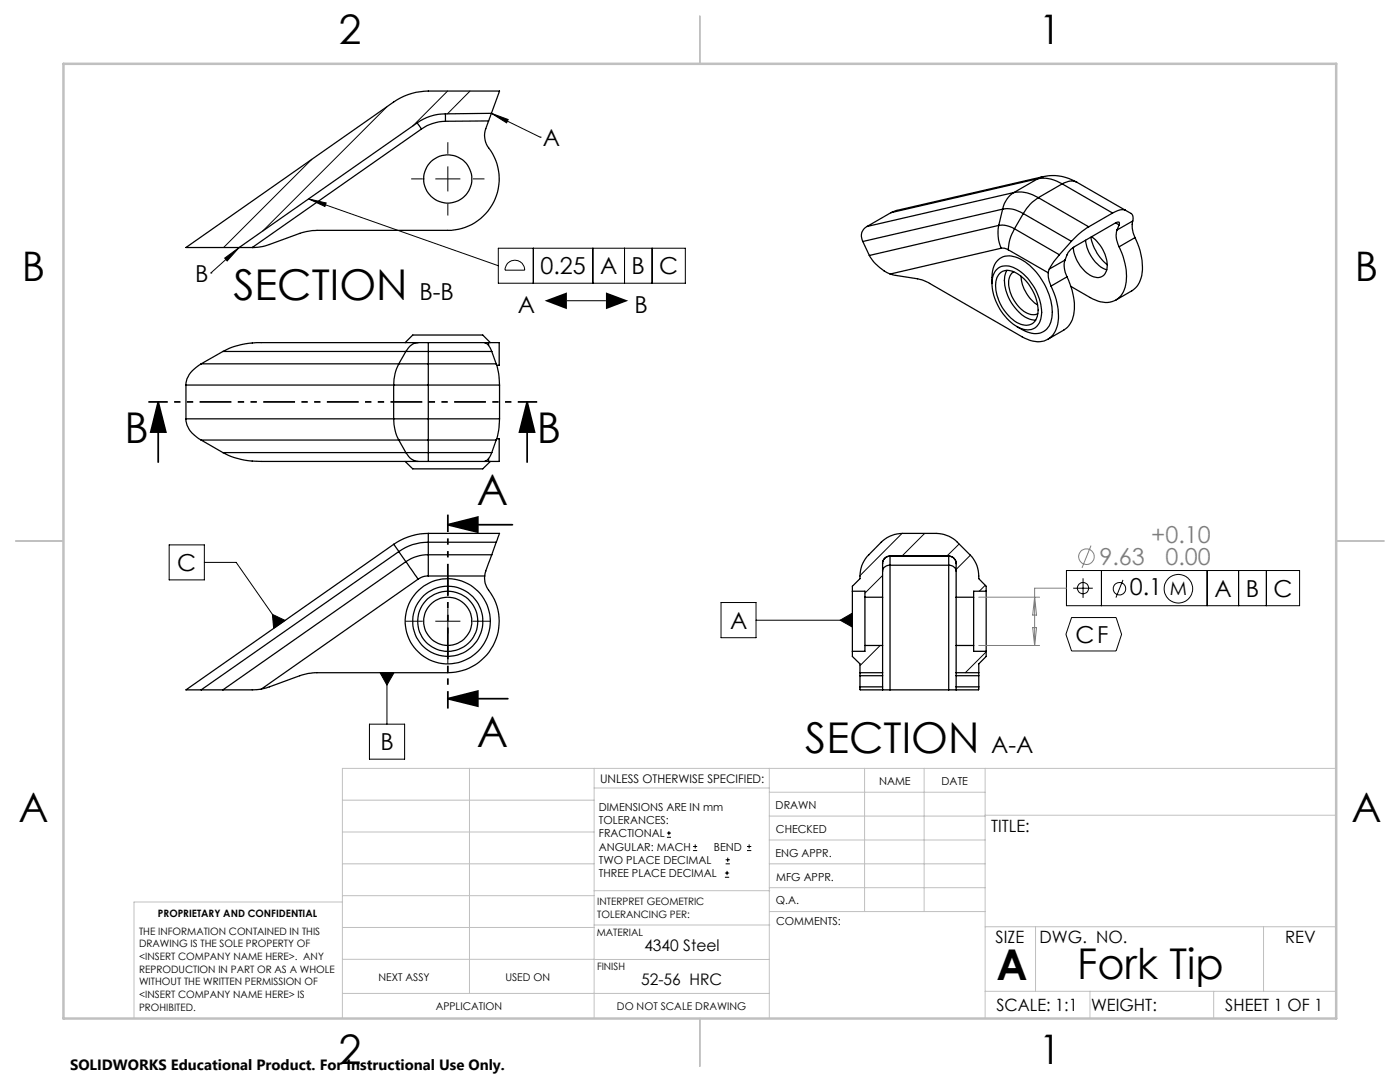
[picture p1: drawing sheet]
<svg xmlns="http://www.w3.org/2000/svg" width="279mm" height="216mm" viewBox="0 0 279 216" stroke-linecap="round" stroke-linejoin="round" font-family="sans-serif">
<g fill="none" stroke="#000" stroke-width=".25">
<path d="M83.3 24.5l.8 1.3M83.3 24.5l-35.6 24.9M84.1 25.8l-33.8 23.6M88.9 22.7a9.7 9.7 0 0 0-5.6 1.8M88.9 22.7v1.5M88.9 24.2a8.8 8.8 0 0 0-4.8 1.6M97.5 24.1a6.1 6.1 0 0 0-.8 3.3l.3 1.3a11.8 11.8 0 0 1 2.6 6.8 10.3 10.3 0 0 1-10.2 10.5h-27l-2.1 .4-6.5 2.4a9.5 9.5 0 0 1-3.5 .6M97.5 24.1l-8.6 .1M98.1 22.6l1.6-4.4h-14.2a12.3 12.3 0 0 0-6.9 2.2l-41.5 29h10.6M98.1 22.6l-.6 1.5M98.1 22.6l-9.2 .1M202.4 38.4a6.8 6.8 0 0 1 4.8 1"/>
<path d="M202.4 38.4a5.1 5.1 0 0 0-2.3 3.3M202.4 38.4l-29.4 6.8M207.1 35.7a6.8 6.8 0 0 1 4.9 1M207.1 35.7l-4.7 2.7M207.1 35.7l-29.3 6.7M207.2 39.4a8.5 8.5 0 0 0-3 3.2M207.2 39.4l10.1 5.9M208.2 35.2a9.2 9.2 0 0 1 6.8 1.2M208.2 35.2l-29.2 6.8-1.2 .4M208.2 35.2l-1.1 .5M212 36.7l10 5.8M212 36.7l-4.8 2.7"/>
<path d="M215 36.4a2.94 2.94 0 0 0-3 .3M215 36.4l9.6 5.5M47.7 49.4h2.6M50.3 49.4h.1M172.2 48.2l1.3 2.8M173 45.2a2.11 2.11 0 0 0-.8 3M173.5 51a8.9 8.9 0 0 0 4.2 3.7M177.7 54.7l5.4 .9 2.1 .8 18.8 10.8a5.3 5.3 0 0 0 5.1 .5 5.5 5.5 0 0 0 2.1-5.4 13.6 13.6 0 0 0-1.4-5.2M177.8 42.4l-4.8 2.8M198 56.6a6.2 6.2 0 0 1 1-4.5 3.7 3.7 0 0 1 4.6-.4 12.9 12.9 0 0 1 6.3 11.6 3.4 3.4 0 0 1-4.9 3l-2.1-1.1M198.7 54a3.2 3.2 0 0 1 4.3-.2 10.5 10.5 0 0 1 4.8 9.4 2.8 2.8 0 0 1-4.4 2.2 10.5 10.5 0 0 1-5.3-10zM199.3 45a4.7 4.7 0 0 1 3.2 .6"/>
<path d="M199.3 45a7.6 7.6 0 0 0 .5 4.5M199.3 45l-25.8 6M199.5 54.5a2.82 2.82 0 0 1 3.8 .3 9 9 0 0 1 3.8 7.9 2.4 2.4 0 0 1-3.8 1.8 8.9 8.9 0 0 1-4.5-8.4l.2-.7zM199.8 49.5h.7l.7 .3M199.8 49.5l-22.1 5.2M200.1 41.7a5.6 5.6 0 0 1 4.1 .9M200.1 41.7l-.8 3.3M200.1 41.7l-27.9 6.5M200.9 53.9a6.9 6.9 0 0 0 1.2 7 6 6 0 0 0 4.6 3M201.2 49.8l8 4.6M202.3 54.2a2.96 2.96 0 0 0-.8 3.5 6.4 6.4 0 0 0 4.6 5.1l1-.2M202.5 45.6a8.6 8.6 0 0 0-1.3 4.2"/>
<path d="M202.5 45.6l8.9 5.2M203.8 55.1a7.7 7.7 0 0 0 3.3 5.8M204.2 42.6l9.6 5.6M204.2 42.6l-1.7 3M209.2 54.4a5.7 5.7 0 0 0 .6 2.7M209.4 53.7l-.2 .7M211.4 50.8l-1.1 1.5-.9 1.4M212.5 51.9a4.6 4.6 0 0 0 .4 3.3M212.5 51.9l-3.1 1.8M212.9 55.2a11.5 11.5 0 0 1 1.1 8.6l-.7 1.2-.6 .6-3.6 2.1M212.9 55.2l-3.1 1.9M213.8 48.2l-2.4 2.6"/>
<path d="M216.6 47.9a7.2 7.2 0 0 0 4.3 5.9M217.3 45.3a15.7 15.7 0 0 0-3.5 2.9M217.7 47.3a9.9 9.9 0 0 0 3.3 5.5M217.8 47.2a7.3 7.3 0 0 1 3.1 6.5 1.95 1.95 0 0 1-3 1.4 7.6 7.6 0 0 1-3.7-5.7M222 42.5l-4.7 2.8M222.6 44.5l.7 .4M222.9 45.9a4.4 4.4 0 0 0 .4 3.3M223.3 44.9v-.6l-.6 .1-8.3 4.8a3.7 3.7 0 0 0-1.5 1.7l-.4 1M223.3 49.2a11 11 0 0 1 .9 9 4 4 0 0 1-5.6 1.7l-4.9-2.7M223.3 44.9l-.4 1M224.6 41.9a2.9 2.9 0 0 0-2.6 .6M224.6 41.9l1.3 .8 .2 .4v1"/>
<path d="M226.1 44.1a5 5 0 0 0 .4 3.3M226.1 44.1l-3.2 1.8M226.5 47.4a11.2 11.2 0 0 1 1 8.6l-.6 1.2-.7 .6-3.5 2.1M226.5 47.4l-3.2 1.8M37.1 76.8h41.5M37.1 76.8v6.8M40.1 72.6a5.2 5.2 0 0 0-3 4.2M40.1 72.6h39.5M44.5 70.1h36.5M44.5 70.1l-4.4 2.5M78.6 76.8h6.9M78.6 76.8v6.8"/>
<path d="M79.6 72.6h5.9M79.6 72.6a9.1 9.1 0 0 0-1 4.2M80.9 68.4l1.5-1.5h13.9l1.6 1.5M81 70.1h4.5M81 70.1l-1.4 2.5M83.4 68.4h2.1M83.4 68.4a3 3 0 0 0-2.4 1.7M83.4 68.4h-31.3a15.4 15.4 0 0 0-7.6 1.7M85.5 72.6v4.2M85.5 68.4v1.7M85.5 70.1v2.5M85.5 76.8v6.8"/>
<path d="M85.5 76.8h14.2M85.5 72.6h13.5M85.5 70.1h12.6M85.5 68.4h11.2M96.7 68.4a2.32 2.32 0 0 1 1.4 1.7M96.7 68.4h.8M97.5 68.4h2.1v4.5h-.5M97.5 68.4v.5M98.1 70.1l.9 2.5M99 72.6a12.5 12.5 0 0 1 .7 4.2M99.7 76.8v6.8M37.1 83.6a4.9 4.9 0 0 0 3 4.2"/>
<path d="M37.1 83.6h41.5M40.1 87.8h39.5M40.1 87.8l4.4 2.5M44.5 90.3a15.6 15.6 0 0 0 7.6 1.8h31.3M44.5 90.3h36.5M78.6 83.6h6.9M78.6 83.6a9.1 9.1 0 0 0 1 4.2M79.6 87.8h5.9M79.6 87.8l1.4 2.5M80.9 92.1l1.5 1.5h13.9l1.6-1.5M81 90.3h4.5M81 90.3a3 3 0 0 0 2.4 1.8"/>
<path d="M83.4 92.1h2.1M85.5 83.6v4.2M85.5 90.3v1.8M85.5 87.8v2.5M85.5 83.6h14.2M85.5 87.8h13.5M85.5 90.3h12.6M85.5 92.1h11.2M96.7 92.1h.8M97.5 91.5v.6M98.1 90.3a2.55 2.55 0 0 1-1.4 1.8M99 87.8l-.9 2.5"/>
<path d="M99.1 87.6h.5v4.5h-2.1M99.7 83.6a12.5 12.5 0 0 1-.7 4.2M78.6 108.6l1 1.5M78.6 108.6l-41.5 29.1h3M79.6 110.1l-39.5 27.6M79.6 110.1l1.4 2M81 112.1l2.4 3.5M81 112.1l-36.5 25.6M83.4 115.6l-31.3 21.9M85.5 114.9a3.3 3.3 0 0 0-2.1 .7M85.5 110.7a7.9 7.9 0 0 0-4.5 1.4M85.5 110.7v4.2"/>
<path d="M85.5 108.2a9.8 9.8 0 0 0-5.9 1.9M85.5 106.4a12.3 12.3 0 0 0-6.9 2.2M85.5 106.4v1.8M85.5 106.4h14.2l-.7 1.8M85.5 114.9h11.2M85.5 110.7h12.6M85.5 108.2h13.5M85.5 108.2v2.5M96.7 114.9a4.2 4.2 0 0 0 1.2 3.5 10.2 10.2 0 0 1-8.5 15.8h-26.1a9.5 9.5 0 0 0-3.5 .6l-6.6 2.5-1.1 .2M98.1 110.7l-1.2 3.2-.2 1M99 108.2l-.9 2.5M170.1 118v-1l1.5-1.5a6 6 0 0 1 1.8-4.8l2.5-2.5a6.1 6.1 0 0 1 4.2-1.8h6.7a6.3 6.3 0 0 1 4.3 1.8l2.5 2.5a6 6 0 0 1 1.7 4.8l1.5 1.5v1"/>
<path d="M170.1 118v12M170.1 118h2.5v1.2M172.6 119.2v9.6M172.6 119.2h3.5M176.1 119.2v9.6M177.6 110.9a1.49 1.49 0 0 0-1.5 1.6v6.7M177.6 111v1.8M177.6 112.8a1.38 1.38 0 0 0-1.5 1.2M177.6 110.9h11.7M177.6 110.9v.1M177.6 112.8v24.9M177.6 112.8h11.7"/>
<path d="M189.3 110.9a1.49 1.49 0 0 1 1.5 1.6v6.7M189.3 111v1.8M189.3 112.8a1.38 1.38 0 0 1 1.5 1.2M189.3 110.9v.1M189.3 112.8v24.9M190.8 119.2v9.6M190.8 119.2h3.5M194.3 119.2v9.6M196.8 118v12M196.8 118h-2.5v1.2M40.1 137.7h4.4M52.1 137.5l-1.8 .2h-5.8"/>
<path d="M170.1 130v1l1.5 1.5v1.7M171.6 137.1l.1 .6h4.4M171.6 134.2v.6M171.6 134.2h4.5M171.6 134.8v2.3M171.6 134.8h4.5M171.6 137.1h4.5M172.6 128.8h3.5M172.6 128.8v1.2h-2.5M176.1 137.7h1.5M176.1 134.2v.6M176.1 137.1v.6"/>
<path d="M176.1 128.8v5.4M176.1 134.8v2.3M177.6 137.7h11.7M189.3 137.7h1.5M190.8 134.2v.6M190.8 137.1v.6M190.8 134.2h4.5M190.8 128.8h3.5M190.8 128.8v5.4M190.8 134.8v2.3M190.8 134.8h4.5M190.8 137.1h4.5"/>
<path d="M194.3 128.8v1.2h2.5M195.3 137.1v.6h-4.5M195.3 134.2v.6M195.3 134.8v2.3M196.8 130v1l-1.5 1.5v1.7"/>
<circle cx="89.4" cy="35.7" r="4.8"/>
<circle cx="89.4" cy="124" r="4.8"/>
<circle cx="89.4" cy="124" r="7"/>
<circle cx="89.4" cy="124" r="6"/>
<circle cx="89.4" cy="124" r="8.5"/>
</g>
<g fill="none" stroke="#000" stroke-width=".2">
<path d="M89.3 18.2l-6.9 7M93.8 18.2l-4.5 4.5M61.6 39.7l3.5 .8-.3 .7zM61.6 39.7l37.8 13.3M62.2 31.8l-17.6 17.6M77.2 21.3l-24.8 24.8M98.1 22.6l3.3 1.2-.3 .7zM98.1 22.6l9.7 4.8M107.8 27.4h.1M42.1 54.5h.1M44.8 51.5l2.9-2.1-2.4 2.7zM47.7 49.4l-5.6 5.1"/>
<path d="M99.4 49.5h37.4v7h-37.4zM101.2 52.6a1.96 1.96 0 0 1 2.2-.6 1.96 1.96 0 0 1 1.3 1.9h-3.9v-.4zM106.4 49.5v7M118.3 49.5v7M124.6 49.5v7M130.1 49.5v7M113.1 60h7.8M33.8 108.7h7v7h-7zM40.8 112.2h6.3l8.7 12.4M176.1 114.8l-3.5 3.6M180 106.4l-8.4 8.5M184.5 106.4l-4.5 4.5"/>
<path d="M191.4 108.5l-2.4 2.4M193.7 110.8l-2.9 2.8M194.3 119.1v.1M196.6 116.8l-1.2 1.2M212.8 113.8h46.6v7.1h-46.6zM214.2 117.4h3.9M216.1 115.4v3.9M219.8 113.8v7.1M224.1 115.7l-1.4 3.5M240.9 113.8v7.1M247.2 113.8v7.1M252.7 113.8v7.1"/>
<path d="M54.4 122.6l2.5 1.2-2.3 1.6zM75.8 134.2h2.8l-1.4 2.5zM77.2 134.2v10.3M143.9 120.2h7v7h-7zM150.9 123.8h19.2M167.7 123.8l2.4-1.5v2.8zM175.6 128.8l-4 4M196.8 130.1l-4.1 4.1M213.9 123.2h8.8l1.1 3.4-1.1 3.3h-8.8l-1.2-3.3zM73.7 144.5h7.1v7h-7.1zM133.1 167.1h.8M133.1 166.2h.8"/>
<path d="M133.5 165.8v.9M138.3 169.7h.8M138.3 168.9h.8M138.7 168.5v.8M144.7 175h.8M144.7 174.2h.8M144.8 172.4h.9M144.8 171.6h.9M145.1 173.8v.8M145.2 171.1v.9M149.1 169.7h.8M149.1 168.9h.8"/>
<path d="M149.5 168.5v.8"/>
<circle cx="216.1" cy="117.3" r="1.13"/>
<circle cx="223.4" cy="117.5" r="1.24"/>
<circle cx="235.2" cy="117.5" r="2.85"/>
</g>
<path d="M31.6 80.2l1.5 6h-3zM31.6 80.2v12M105.2 80.2l1.5 6h-3zM105.2 80.2v12M89.4 104.7l6-1.5v3zM89.4 104.7h12.9M89.4 139.4l6-1.5v3zM89.4 139.4h12" fill="none" stroke="#000" stroke-width=".35"/>
<g fill="none" stroke="#c0c0c0" stroke-width=".2">
<path d="M68.3 159.7h50.3M93.7 153.3v44.9M118.6 153.3v49.9M118.6 157.2h34.9M153.5 153.3v49.9M153.5 158.1h43.1M172.5 153.3v28.6M184.4 153.3v28.6M196.6 153.3v49.9M266.7 153.3h-198.4v49.9M68.3 178.7h50.3M68.3 172.4h50.3"/>
<path d="M68.3 166h50.3M68.3 180h-41.6v23.2M118.6 177.7h35M153.5 167.6h43.1M153.5 162.8h43.1M153.5 172.4h43.1M153.5 177.1h43.1M196.6 162.7h70.1M68.3 198.2h85.2M68.3 191.4l85.2 .1M68.3 185.1h50.3M118.6 184.6h35"/>
<path d="M153.6 181.9h43M196.6 197.8h70.1M196.6 184.9h70.1M206.7 184.9v12.9M217.5 197.8v5.4M242.2 197.8v5.4M252.2 184.9v12.9"/>
</g>
<path d="M139.7 3.2v9.5M3.1 107.9h9.6M266.7 107.9h9.5M139.7 203.2v9.6" fill="none" stroke="#c0c0c0" stroke-width=".25"/>
<path d="M12.7 12.7h254v190.5h-254z" fill="none" stroke="#c0c0c0" stroke-width=".5"/>
<g fill="#000">
<path d="M61.6 39.7l3.5 .8-.3 .7zM98.1 22.6l3.3 1.2-.3 .7zM44.8 51.5l2.9-2.1-2.4 2.7zM31.6 80.2l1.5 6h-3zM105.2 80.2l1.5 6h-3zM89.4 104.7l6-1.5v3zM54.4 122.6l2.5 1.2-2.3 1.6zM75.8 134.2h2.8l-1.4 2.5zM89.4 139.4l6-1.5v3zM167.7 123.8l2.4-1.5v2.8z"/>
<path d="M108.7 60l4.4 1.7v-3.4zM120.9 58.3l4.5 1.7-4.5 1.7z"/>
</g>
<g fill="none" stroke="#000" stroke-width=".2" stroke-dasharray="15.2 1.3 1.3 1.3" stroke-linecap="butt">
<path d="M84.4 35.7h-2.3M89.4 35.7v-2.5M89.4 35.7h-2.5M89.4 35.7v2.5M89.4 35.7h2.5M89.4 30.7v-2.3M94.4 35.7h2.3M89.4 40.7v2.3M89.4 119v-3.5M84.4 124h-3.5M89.4 124v-2.5M89.4 124h-2.5"/>
<path d="M89.4 124v2.5M89.4 124h2.5M89.4 129v3.5M94.4 124h3.5"/>
</g>
<path d="M89.4 102.7v38.7" fill="none" stroke="#000" stroke-width=".35" stroke-dasharray="6.3 1.3 1.3 1.3 1.3 1.3" stroke-dashoffset="2.9" stroke-linecap="butt"/>
<g fill="none" stroke="#808080" stroke-width=".2">
<path d="M195.3 119.2h12.2M206.5 119.2l.4 3.5h-.8zM212.8 117.4h-6.3v11.4M217.7 108.9l-1.8 4.4M195.3 128.8h12.2M206.1 125.2h.8l-.4 3.6z"/>
<circle cx="216.8" cy="111.1" r="1.55"/>
</g>
<path d="M107.2 80.2h-77.6" fill="none" stroke="#000" stroke-width=".35" stroke-dasharray="6.3 1.3 1.3 1.3 1.3 1.3" stroke-dashoffset="2.5" stroke-linecap="butt"/>
<g font-size="8.5">
<text x="46.6" y="59.9">SECTION</text>
<text x="24.8" y="88.3">B</text>
<text x="107.1" y="88.3">B</text>
<text x="95.1" y="100.8">A</text>
<text x="95.1" y="149">A</text>
<text x="160.7" y="150.3">SECTION</text>
<text x="198.9" y="195.5">A</text>
<text x="215" y="195.4">Fork Tip</text>
</g>
<g font-size="8.1">
<text x="67.6" y="8.9">2</text>
<text x="207.3" y="8.9">1</text>
<text x="4.4" y="56.1">B</text>
<text x="270.4" y="56.1">B</text>
<text x="3.7" y="164.1">A</text>
<text x="269.7" y="164.1">A</text>
<text x="67.6" y="212.4">2</text>
<text x="207.3" y="212.4">1</text>
</g>
<g font-size="4.7">
<text x="108.3" y="29.1">A</text>
<text x="39" y="56.2">B</text>
<text x="83.7" y="59.9">B-B</text>
<text x="107.9" y="54.8">0.25</text>
<text x="119.8" y="54.8">A</text>
<text x="126.1" y="54.8">B</text>
<text x="131.6" y="54.8">C</text>
<text x="103.4" y="62.5">A</text>
<text x="126.6" y="62.5">B</text>
<text x="35.4" y="114">C</text>
<text x="225.5" y="118.8">0.1</text>
<text x="242.4" y="119.1">A</text>
<text x="248.6" y="119.1">B</text>
<text x="254.2" y="119.1">C</text>
<text x="145.7" y="125.5">A</text>
<text x="214.6" y="128.2">CF</text>
<text x="75.9" y="149.7">B</text>
<text x="197.8" y="150.3">A-A</text>
</g>
<g font-size="4.7" fill="#808080">
<text x="219.4" y="112.8">9.63</text>
<text x="229.8" y="108.3">+0.10</text>
<text x="232.6" y="112.8">0.00</text>
</g>
<text font-size="3.7" x="233.5" y="118.8">M</text>
<g font-size="3.4">
<text x="197.8" y="166">TITLE:</text>
<text x="198.7" y="188.1">SIZE</text>
<text x="207.5" y="188.1">DWG. NO.</text>
<text x="256.5" y="188.2">REV</text>
<text x="198.8" y="201.7">SCALE: 1:1</text>
<text x="217.7" y="201.8">WEIGHT:</text>
<text x="244.5" y="201.7">SHEET 1 OF 1</text>
</g>
<g font-size="3.2">
<text x="128.6" y="189.8">4340 Steel</text>
<text x="128" y="196.6">52-56 HRC</text>
</g>
<text font-size="3" x="14" y="213.5">SOLIDWORKS Educational Product. For Instructional Use Only.</text>
<text font-size="2.4" x="119.8" y="156.2">UNLESS OTHERWISE SPECIFIED:</text>
<g font-size="2.2">
<text x="119.5" y="161.8">DIMENSIONS ARE IN mm</text>
<text x="154.8" y="161.4">DRAWN</text>
<text x="175.4" y="156.6">NAME</text>
<text x="187.9" y="156.7">DATE</text>
<text x="119.5" y="164.4">TOLERANCES:</text>
<text x="119.5" y="167.1">FRACTIONAL</text>
<text x="154.9" y="166.3">CHECKED</text>
<text x="119.5" y="169.7">ANGULAR: MACH</text>
<text x="119.5" y="172.4">TWO PLACE DECIMAL</text>
<text x="142.5" y="169.7">BEND</text>
<text x="154.8" y="170.9">ENG APPR.</text>
<text x="119.5" y="175">THREE PLACE DECIMAL</text>
<text x="154.9" y="175.7">MFG APPR.</text>
<text x="154.9" y="180.4">Q.A.</text>
<text x="154.9" y="184.6">COMMENTS:</text>
</g>
<g font-size="2.1">
<text x="75.5" y="195.7">NEXT ASSY</text>
<text x="100.9" y="195.7">USED ON</text>
<text x="86.9" y="201.5">APPLICATION</text>
<text x="123.1" y="201.6">DO NOT SCALE DRAWING</text>
</g>
<g font-size="2">
<text x="31.5" y="182.9">PROPRIETARY AND CONFIDENTIAL</text>
<text x="119.2" y="180.6">INTERPRET GEOMETRIC</text>
<text x="119.2" y="183.1">TOLERANCING PER:</text>
<text x="27.8" y="186.5">THE INFORMATION CONTAINED IN THIS</text>
<text x="27.8" y="189">DRAWING IS THE SOLE PROPERTY OF</text>
<text x="27.8" y="191.6">&lt;INSERT COMPANY NAME HERE&gt;. ANY</text>
<text x="119.1" y="186.7">MATERIAL</text>
<text x="27.8" y="194.1">REPRODUCTION IN PART OR AS A WHOLE</text>
<text x="27.8" y="196.6">WITHOUT THE WRITTEN PERMISSION OF</text>
<text x="119.1" y="193.5">FINISH</text>
<text x="27.8" y="199.1">&lt;INSERT COMPANY NAME HERE&gt; IS</text>
<text x="27.8" y="201.7">PROHIBITED.</text>
</g>
</svg>
